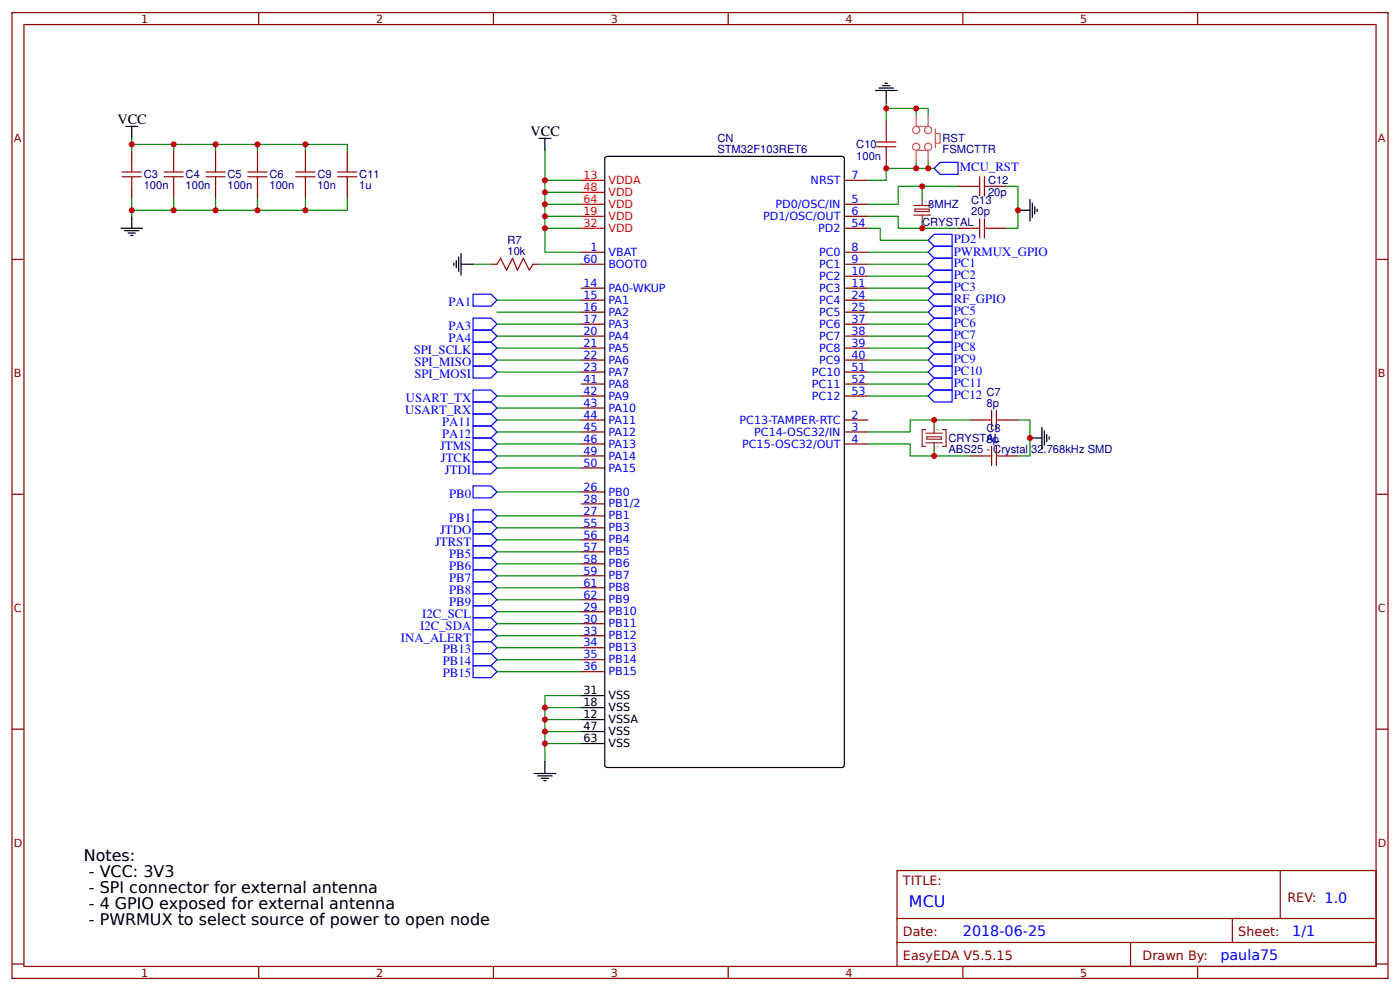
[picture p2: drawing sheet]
<svg xmlns="http://www.w3.org/2000/svg" width="309mm" height="219mm" viewBox="0 0 309 219" stroke-linecap="round" stroke-linejoin="round" font-family="sans-serif">
<g fill="none" stroke="#800" stroke-width=".26">
<path d="M2.6 2.8h304.1v213.2h-304.1zM5.3 5.4h298.7v208h-298.7zM57.1 2.8v2.6M109 2.8v2.6M160.9 2.8v2.6M212.7 2.8v2.6M264.6 2.8v2.6M29.1 33.2v2.7M38.4 33.2v2.7M47.6 33.2v2.7M56.9 33.2v2.7M67.5 33.2v2.7"/>
<path d="M76.7 33.2v2.7M186.5 39.8h5.3M195.8 26.6v2.6M195.8 34.5v2.7M2.6 57.3h2.7M29.1 41.1v2.7M38.4 41.1v2.7M47.6 41.1v2.7M56.9 41.1v2.7M67.5 41.1v2.7M76.7 41.1v2.7M108.5 58.3h1.3"/>
<path d="M117.7 58.3h1.4M128.3 55.7h5.3M128.3 58.3h5.3M186.5 55.7h5.3M186.5 58.3h5.3M186.5 45.1h5.3M186.5 47.8h5.3M186.5 50.4h5.3M211.7 50.4h2.6M211.7 41.1h2.6M219.6 50.4h2.6M219.6 41.1h2.6"/>
<path d="M304 57.3h2.7M128.3 63.6h5.3M128.3 66.3h5.3M128.3 68.9h5.3M128.3 71.6h5.3M128.3 74.2h5.3M128.3 76.9h5.3M128.3 79.5h5.3M186.5 63.6h5.3M186.5 66.3h5.3M186.5 68.9h5.3M186.5 71.6h5.3"/>
<path d="M186.5 74.2h5.3M186.5 76.9h5.3M186.5 79.5h5.3M186.5 61h5.3M128.3 82.2h5.3M128.3 84.8h5.3M128.3 87.4h5.3M128.3 90.1h5.3M128.3 92.7h5.3M128.3 95.4h5.3M128.3 98h5.3M186.5 82.2h5.3"/>
<path d="M186.5 84.8h5.3M186.5 87.4h5.3M186.5 92.7h5.3M186.5 95.4h5.3M186.5 98h5.3M214.3 92.7h2.7M222.2 92.7h2.7M2.6 109.1h2.7M128.3 100.7h5.3M128.3 103.3h5.3M128.3 108.6h5.3M128.3 111.3h5.3"/>
<path d="M128.3 113.9h5.3M128.3 116.5h5.3M128.3 119.2h5.3M214.3 100.7h2.7M222.2 100.7h2.7M304 109.1h2.7M128.3 121.8h5.3M128.3 124.5h5.3M128.3 127.1h5.3M128.3 129.8h5.3M128.3 132.4h5.3M128.3 135.1h5.3"/>
<path d="M128.3 137.7h5.3M128.3 140.4h5.3M128.3 143h5.3M128.3 145.7h5.3M128.3 148.3h5.3M2.6 161h2.7M304 161h2.7M198.2 192.2h105.8v21.2h-105.8zM282.8 192.2v10.6M2.6 212.9h2.7M57.1 213.4v2.6M109 213.4v2.6"/>
<path d="M160.9 213.4v2.6M198.2 202.8h105.8M198.2 208.1h105.8M212.7 213.4v2.6M249.8 208.1v5.3M264.6 213.4v2.6M272.3 202.8v5.3M304 212.9h2.7"/>
</g>
<path d="M128.3 39.8h5.3M128.3 42.5h5.3M128.3 45.1h5.3M128.3 47.8h5.3M128.3 50.4h5.3" fill="none" stroke="#f00" stroke-width=".26"/>
<g fill="none" stroke="#000" stroke-width=".26">
<path d="M193.4 20h4.8M194.2 19.4h3.2M195 18.9h1.6M195.5 18.4h.6M195.8 20v2.6M27.8 27.9h2.6M29.1 27.9v2.7M119.1 30.6h2.6M120.4 30.6v2.6M133.9 34.6l52.1-.1 .5 .3v134.1l-.2 .5-52.2 .1-.4-.3-.1-134.1zM26.7 50.4h4.8M27.5 50.9h3.2"/>
<path d="M28.3 51.5h1.6M28.8 52h.6M29.1 47.8v2.6M100.3 58.1v.5M100.8 57.5v1.6M101.3 56.8v3.1M101.9 58.3h2.6M101.9 56v4.7M224.9 46.4h2.6M227.5 44.1v4.7M228.1 44.8v3.2M228.6 45.6v1.6"/>
<path d="M229.1 46.2v.5M227.5 96.7h2.7M230.2 94.3v4.8M230.7 95.1v3.2M231.2 95.9v1.6M231.8 96.4v.6M128.3 153.6h5.3M128.3 156.2h5.3M128.3 158.9h5.3M118 170.8h4.8M118.8 171.3h3.2M119.6 171.8h1.6"/>
<path d="M120.1 172.4h.5M120.4 168.1v2.7M128.3 161.5h5.3M128.3 164.2h5.3"/>
</g>
<g fill="none" stroke="#080" stroke-width=".26">
<path d="M29.1 33.2v-1.3h27.8v1.3M29.1 30.6v1.3M38.4 31.9v1.3M47.6 31.9v1.3M56.9 31.9h10.6v1.3M67.5 31.9h9.2v1.3M120.4 33.2v6.6h7.9M120.4 39.8v2.7h7.9M195.8 23.9h9.3v1.4M195.8 22.6v4M202.4 23.9v1.4M202.4 35.9v1.3"/>
<path d="M205.1 35.9v1.3h-9.3v2.6h-4M205.1 37.2h1.3M29.1 43.8v2.6h27.8v-2.6M29.1 46.4v1.4M38.4 43.8v2.6M47.6 43.8v2.6M67.5 43.8v2.6h-10.6M76.7 43.8v2.6h-9.2M104.5 58.3h4M119.1 58.3h9.2M120.4 42.5v2.6h7.9M120.4 45.1v2.7h7.9"/>
<path d="M120.4 47.8v2.6h7.9M120.4 50.4v5.3h7.9M191.8 47.8h6.6v2.6h13.3M191.8 50.4h2.7v2.6h10.6M191.8 58.3h13.3M191.8 55.7h13.3M203.7 41.1v2.7M203.7 49.1v1.3M211.7 41.1h-13.3v4h-6.6M222.2 41.1h2.7v9.3h-2.7M109.8 76.9h18.5M109.8 79.5h18.5"/>
<path d="M109.8 68.9h18.5M109.8 74.2h18.5M109.8 66.3h18.5M109.8 71.6h18.5M191.8 76.9h13.3M191.8 79.5h13.3M191.8 61h13.3M191.8 63.6h13.3M191.8 68.9h13.3M191.8 74.2h13.3M191.8 66.3h13.3M191.8 71.6h13.3"/>
<path d="M109.8 82.2h18.5M109.8 98h18.5M109.8 87.4h18.5M109.8 90.1h18.5M109.8 92.7h18.5M109.8 95.4h18.5M191.8 98h9.3v2.7h5.3M191.8 82.2h13.3M191.8 87.4h13.3M191.8 84.8h13.3M206.4 99.4v1.3h7.9M206.4 92.7v1.4"/>
<path d="M214.3 92.7h-13.2v2.7h-9.3M224.9 92.7h2.6v8h-2.6M109.8 100.7h18.5M109.8 103.3h18.5M109.8 116.5h18.5M109.8 119.2h18.5M109.8 113.9h18.5M109.8 108.6h18.5M109.8 135.1h18.5M109.8 137.7h18.5M109.8 121.8h18.5M109.8 124.5h18.5"/>
<path d="M109.8 127.1h18.5M109.8 129.8h18.5M109.8 132.4h18.5M109.8 143h18.5M109.8 145.7h18.5M109.8 148.3h18.5M109.8 140.4h18.5M120.4 156.2h7.9M120.4 158.9h7.9M128.3 153.6h-7.9v14.5M120.4 161.5h7.9M120.4 164.2h7.9"/>
</g>
<g fill="none" stroke="#00f" stroke-width=".26">
<path d="M206.4 37.2l1.3-1.3h4v2.6h-4zM205.1 58.3l1.3-1.3h3.9v2.7h-3.9zM205.1 55.7l1.3-1.3h3.9v2.6h-3.9zM206.4 51.7h3.9v2.7h-3.9l-1.3-1.4zM104.5 75.5h4l1.3 1.4-1.3 1.3h-4zM104.5 78.2h4l1.3 1.3-1.3 1.3h-4zM104.5 65h4l1.3 1.3-1.3 1.3h-4zM104.5 70.2h4l1.3 1.4-1.3 1.3h-4zM104.5 72.9h4l1.3 1.3-1.3 1.3h-4zM205.1 66.3l1.3-1.3h3.9v2.6h-3.9zM205.1 61l1.3-1.3h3.9v2.6h-3.9zM205.1 63.6l1.3-1.3h3.9v2.7h-3.9z"/>
<path d="M205.1 74.2l1.3-1.3h3.9v2.6h-3.9zM206.4 67.6h3.9v2.6h-3.9l-1.3-1.3zM206.4 75.5h3.9v2.7h-3.9l-1.3-1.3zM206.4 78.2h3.9v2.6h-3.9l-1.3-1.3zM206.4 70.2h3.9v2.7h-3.9l-1.3-1.3zM104.5 80.8h4l1.3 1.4-1.3 1.3h-4zM104.5 96.7h4l1.3 1.3-1.3 1.4h-4zM104.5 99.4h4l1.3 1.3-1.3 1.3h-4zM104.5 86.1h4l1.3 1.3-1.3 1.4h-4zM104.5 88.8h4l1.3 1.3-1.3 1.3h-4zM104.5 91.4h4l1.3 1.3-1.3 1.4h-4zM104.5 94.1h4l1.3 1.3-1.3 1.3h-4z"/>
<path d="M205.1 82.2l1.3-1.4h3.9v2.7h-3.9zM206.4 83.5h3.9v2.6h-3.9l-1.3-1.3zM206.4 86.1h3.9v2.7h-3.9l-1.3-1.4zM104.5 102h4l1.3 1.3-1.3 1.3h-4zM104.5 115.2h4l1.3 1.3-1.3 1.4h-4zM104.5 117.9h4l1.3 1.3-1.3 1.3h-4zM104.5 112.6h4l1.3 1.3-1.3 1.3h-4zM104.5 107.3h4l1.3 1.3-1.3 1.3h-4zM104.5 133.7h4l1.3 1.4-1.3 1.3h-4zM104.5 136.4h4l1.3 1.3-1.3 1.3h-4zM104.5 139h4l1.3 1.4-1.3 1.3h-4zM104.5 120.5h4l1.3 1.3-1.3 1.4h-4z"/>
<path d="M104.5 123.2h4l1.3 1.3-1.3 1.3h-4zM104.5 125.8h4l1.3 1.3-1.3 1.4h-4zM104.5 128.5h4l1.3 1.3-1.3 1.3h-4zM104.5 131.1h4l1.3 1.3-1.3 1.3h-4zM104.5 141.7h4l1.3 1.3-1.3 1.3h-4zM104.5 144.3h4l1.3 1.4-1.3 1.3h-4zM104.5 147h4l1.3 1.3-1.3 1.3h-4z"/>
</g>
<g fill="none" stroke="#a00000" stroke-width=".26">
<path d="M27 39h4.2M27 38h4.2M29.1 35.9v2.1M29.1 39v2.1M36.2 39h4.3M36.2 38h4.3M38.4 35.9v2.1M38.4 39v2.1M45.5 39h4.2M45.5 38h4.2M47.6 35.9v2.1M47.6 39v2.1"/>
<path d="M54.8 39h4.2M54.8 38h4.2M56.9 35.9v2.1M56.9 39v2.1M65.4 39h4.2M65.4 38h4.2M67.5 35.9v2.1M67.5 39v2.1M74.6 39h4.2M74.6 38h4.2M76.7 35.9v2.1M76.7 39v2.1"/>
<path d="M193.7 32.4h4.2M193.7 31.4h4.2M195.8 29.2v2.2M195.8 32.4v2.1M216.4 39v4.3M217.5 39v4.3M109.8 58.3l.8-1.3 1.3 2.7 1.3-2.7 1.1 2.7 1.3-2.7 1.3 2.7 .8-1.4M214.3 41.1h2.1M214.3 50.4h2.1M216.4 48.3v4.2M217.5 48.3v4.2M217.5 41.1h2.1"/>
<path d="M217.5 50.4h2.1M217 92.7h2.1M219.1 90.6v4.3M219.1 98.6v4.2M220.1 92.7h2.1M220.1 90.6v4.3M220.1 98.6v4.2M217 100.7h2.1M220.1 100.7h2.1"/>
</g>
<path d="M201.9 45.4h3.7M201.9 47.5h3.7M202.1 46.2h3.2v.5h-3.2zM203.7 43.8v1.6M203.7 47.5v1.6M204.5 95.6h3.7M204.5 97.8h3.7M204.5 94.9h-.8v3.7h.8M204.8 96.4h3.2v.6h-3.2zM206.4 94.1v1.5M206.4 97.8v1.6M208.2 94.9h.8v3.7h-.8" fill="none" stroke="#8d2323" stroke-width=".26"/>
<g fill="none" stroke="#d54e53" stroke-width=".26">
<path d="M202.4 25.3v2.6h2.7v-2.6M202.4 35.9v-2.7h2.7v2.7M206.6 29.5h1.1v2.1h-1.1M206.6 28.4v4.3"/>
<circle cx="202.4" cy="28.7" r=".79"/>
<circle cx="202.4" cy="32.4" r=".79"/>
<circle cx="205.1" cy="28.7" r=".79"/>
<circle cx="205.1" cy="32.4" r=".79"/>
</g>
<g fill="#c00">
<circle cx="202.4" cy="23.9" r=".66"/>
<circle cx="203.7" cy="41.1" r=".66"/>
<circle cx="195.8" cy="37.2" r=".66"/>
<circle cx="205.1" cy="37.2" r=".66"/>
<circle cx="203.7" cy="50.4" r=".66"/>
<circle cx="206.4" cy="92.7" r=".66"/>
<circle cx="67.5" cy="46.4" r=".66"/>
<circle cx="56.9" cy="46.4" r=".66"/>
<circle cx="120.4" cy="161.5" r=".66"/>
<circle cx="120.4" cy="156.2" r=".66"/>
<circle cx="120.4" cy="47.8" r=".66"/>
<circle cx="38.4" cy="31.9" r=".66"/>
<circle cx="47.6" cy="46.4" r=".66"/>
<circle cx="38.4" cy="46.4" r=".66"/>
<circle cx="47.6" cy="31.9" r=".66"/>
<circle cx="120.4" cy="39.8" r=".66"/>
<circle cx="120.4" cy="42.5" r=".66"/>
<circle cx="120.4" cy="45.1" r=".66"/>
<circle cx="120.4" cy="50.4" r=".66"/>
<circle cx="120.4" cy="158.9" r=".66"/>
<circle cx="120.4" cy="164.2" r=".66"/>
<circle cx="29.1" cy="31.9" r=".66"/>
<circle cx="56.9" cy="31.9" r=".66"/>
<circle cx="227.5" cy="96.7" r=".66"/>
<circle cx="29.1" cy="46.4" r=".66"/>
<circle cx="67.5" cy="31.9" r=".66"/>
<circle cx="206.4" cy="100.7" r=".66"/>
<circle cx="224.9" cy="46.4" r=".66"/>
<circle cx="195.8" cy="23.9" r=".66"/>
<circle cx="202.4" cy="37.2" r=".66"/>
</g>
<g font-size="3.5">
<text x="18.5" y="190.1">Notes:</text>
<text x="19.6" y="193.6">- VCC: 3V3</text>
<text x="19.6" y="197.2">- SPI connector for external antenna</text>
<text x="19.6" y="200.7">- 4 GPIO exposed for external antenna</text>
<text x="19.6" y="204.2">- PWRMUX to select source of power to open node</text>
</g>
<text font-size="3.5" fill="#00f" x="200.8" y="200.2">MCU</text>
<g font-size="3.2">
<text x="25.9" y="27.4">VCC</text>
<text x="117.2" y="30">VCC</text>
</g>
<g font-size="3.2" fill="#00f">
<text x="212.7" y="206.8">2018-06-25</text>
<text x="285.5" y="206.8">1/1</text>
<text x="269.6" y="212.1">paula75</text>
</g>
<g font-size="2.8" fill="#00f">
<text x="212.1" y="37.8">MCU_RST</text>
<text x="210.7" y="53.6">PD2</text>
<text x="210.7" y="58.9">PC1</text>
<text x="210.7" y="56.5">PWRMUX_GPIO</text>
<text x="210.7" y="61.6">PC2</text>
<text x="210.7" y="64.2">PC3</text>
<text x="99.1" y="67.6">PA1</text>
<text x="210.7" y="66.8">RF_GPIO</text>
<text x="210.7" y="69.5">PC5</text>
<text x="99.1" y="72.9">PA3</text>
<text x="99.1" y="75.5">PA4</text>
<text x="210.7" y="74.9">PC7</text>
<text x="210.7" y="77.5">PC8</text>
<text x="210.7" y="72.2">PC6</text>
<text x="91.4" y="78.2">SPI_SCLK</text>
<text x="91.6" y="80.8">SPI_MISO</text>
<text x="91.6" y="83.5">SPI_MOSI</text>
<text x="210.7" y="80.2">PC9</text>
<text x="210.7" y="82.8">PC10</text>
<text x="89.7" y="88.8">USART_TX</text>
<text x="210.7" y="85.5">PC11</text>
<text x="210.7" y="88.1">PC12</text>
<text x="89.5" y="91.4">USART_RX</text>
<text x="97.7" y="94">PA11</text>
<text x="97.2" y="99.4">JTMS</text>
<text x="97.4" y="102">JTCK</text>
<text x="97.7" y="96.7">PA12</text>
<text x="98.3" y="104.6">JTDI</text>
<text x="99.2" y="109.9">PB0</text>
<text x="97.2" y="117.9">JTDO</text>
<text x="99.2" y="115.2">PB1</text>
<text x="96.1" y="120.5">JTRST</text>
<text x="99.2" y="123.1">PB5</text>
<text x="99.2" y="125.8">PB6</text>
<text x="99.2" y="128.4">PB7</text>
<text x="99.2" y="131.1">PB8</text>
<text x="93.3" y="136.4">I2C_SCL</text>
<text x="99.2" y="133.7">PB9</text>
<text x="88.6" y="141.7">INA_ALERT</text>
<text x="92.8" y="139">I2C_SDA</text>
<text x="97.8" y="144.3">PB13</text>
<text x="97.8" y="146.9">PB14</text>
<text x="97.8" y="149.6">PB15</text>
</g>
<g font-size="2.8" fill="#800">
<text x="199.5" y="195.4">TITLE:</text>
<text x="284.4" y="199.1">REV: 1.0</text>
<text x="199.5" y="206.8">Date:</text>
<text x="273.6" y="206.8">Sheet:</text>
<text x="199.5" y="212.1">EasyEDA V5.5.15</text>
<text x="252.4" y="212.1">Drawn By:</text>
</g>
<g font-size="2.5" fill="#800">
<text x="31.2" y="5">1</text>
<text x="83.1" y="5">2</text>
<text x="134.9" y="5">3</text>
<text x="186.8" y="5">4</text>
<text x="238.7" y="5">5</text>
<text x="3" y="31.4">A</text>
<text x="304.4" y="31.4">A</text>
<text x="3" y="83.2">B</text>
<text x="304.4" y="83.2">B</text>
<text x="3" y="135.1">C</text>
<text x="304.4" y="135.1">C</text>
<text x="3" y="186.9">D</text>
<text x="304.4" y="186.9">D</text>
<text x="31.2" y="215.6">1</text>
<text x="83.1" y="215.6">2</text>
<text x="134.9" y="215.6">3</text>
<text x="186.8" y="215.6">4</text>
<text x="238.7" y="215.6">5</text>
</g>
<g font-size="2.5" fill="#000080">
<text x="158.5" y="33.7">STM32F103RET6</text>
<text x="158.5" y="31.4">CN</text>
<text x="189.2" y="35.4">100n</text>
<text x="189.2" y="32.8">C10</text>
<text x="208.2" y="33.8">FSMCTTR</text>
<text x="208.2" y="31.4">RST</text>
<text x="31.7" y="41.8">100n</text>
<text x="31.7" y="39.3">C3</text>
<text x="41" y="41.8">100n</text>
<text x="41" y="39.3">C4</text>
<text x="50.3" y="41.8">100n</text>
<text x="50.3" y="39.3">C5</text>
<text x="59.5" y="41.8">100n</text>
<text x="59.5" y="39.3">C6</text>
<text x="70.1" y="41.8">10n</text>
<text x="70.1" y="39.3">C9</text>
<text x="79.4" y="41.8">1u</text>
<text x="79.4" y="39.3">C11</text>
<text x="218.3" y="40.7">C12</text>
<text x="205.1" y="46">8MHZ</text>
<text x="214.6" y="47.5">20p</text>
<text x="214.6" y="45.1">C13</text>
<text x="218.3" y="43.4">20p</text>
<text x="112.1" y="53.8">R7</text>
<text x="203.7" y="50">CRYSTAL</text>
<text x="112.1" y="56.2">10k</text>
<text x="218" y="89.8">8p</text>
<text x="218" y="87.4">C7</text>
<text x="218" y="95.4">C8</text>
<text x="209.5" y="99.9">ABS25 - Crystal 32.768kHz SMD</text>
<text x="209.5" y="97.6">CRYSTAL</text>
<text x="218" y="97.8">8p</text>
</g>
<g font-size="2.5" fill="#f00">
<text x="128.9" y="39.6">13</text>
<text x="134.4" y="40.6">VDDA</text>
<text x="128.9" y="42.2">48</text>
<text x="128.9" y="44.8">64</text>
<text x="128.9" y="47.5">19</text>
<text x="134.4" y="43.3">VDD</text>
<text x="134.4" y="45.9">VDD</text>
<text x="128.9" y="50.1">32</text>
<text x="134.4" y="48.6">VDD</text>
<text x="134.4" y="51.2">VDD</text>
</g>
<g font-size="2.5" fill="#00f">
<text x="179.1" y="40.6">NRST</text>
<text x="188.1" y="39.6">7</text>
<text x="171.3" y="45.9">PD0/OSC/IN</text>
<text x="188.1" y="44.8">5</text>
<text x="188.1" y="47.5">6</text>
<text x="168.6" y="48.6">PD1/OSC/OUT</text>
<text x="180.8" y="51.2">PD2</text>
<text x="188.1" y="50.1">54</text>
<text x="128.9" y="58.1">60</text>
<text x="130.5" y="55.4">1</text>
<text x="134.4" y="56.5">VBAT</text>
<text x="134.4" y="59.1">BOOT0</text>
<text x="180.9" y="56.5">PC0</text>
<text x="180.9" y="59.1">PC1</text>
<text x="188.1" y="55.4">8</text>
<text x="188.1" y="58.1">9</text>
<text x="128.9" y="63.4">14</text>
<text x="134.4" y="64.4">PA0-WKUP</text>
<text x="180.9" y="61.8">PC2</text>
<text x="180.9" y="64.4">PC3</text>
<text x="188.1" y="60.7">10</text>
<text x="188.1" y="63.4">11</text>
<text x="128.9" y="66">15</text>
<text x="128.9" y="68.7">16</text>
<text x="128.9" y="71.3">17</text>
<text x="134.4" y="67.1">PA1</text>
<text x="134.4" y="69.7">PA2</text>
<text x="180.9" y="67.1">PC4</text>
<text x="180.9" y="69.7">PC5</text>
<text x="188.1" y="66">24</text>
<text x="188.1" y="68.7">25</text>
<text x="188.1" y="71.3">37</text>
<text x="128.9" y="74">20</text>
<text x="128.9" y="76.6">21</text>
<text x="134.4" y="72.4">PA3</text>
<text x="134.4" y="75">PA4</text>
<text x="134.4" y="77.7">PA5</text>
<text x="180.9" y="72.4">PC6</text>
<text x="180.9" y="75">PC7</text>
<text x="180.9" y="77.7">PC8</text>
<text x="188.1" y="74">38</text>
<text x="188.1" y="76.6">39</text>
<text x="128.9" y="79.2">22</text>
<text x="128.9" y="81.9">23</text>
<text x="134.4" y="80.3">PA6</text>
<text x="134.4" y="82.9">PA7</text>
<text x="179.4" y="82.9">PC10</text>
<text x="180.9" y="80.3">PC9</text>
<text x="188.1" y="79.2">40</text>
<text x="188.1" y="81.9">51</text>
<text x="128.9" y="84.5">41</text>
<text x="128.9" y="87.2">42</text>
<text x="128.9" y="89.8">43</text>
<text x="134.4" y="85.6">PA8</text>
<text x="134.4" y="88.2">PA9</text>
<text x="179.4" y="85.6">PC11</text>
<text x="179.4" y="88.2">PC12</text>
<text x="188.1" y="84.5">52</text>
<text x="188.1" y="87.2">53</text>
<text x="128.9" y="92.5">44</text>
<text x="128.9" y="95.1">45</text>
<text x="134.4" y="90.9">PA10</text>
<text x="134.4" y="93.5">PA11</text>
<text x="163.4" y="93.5">PC13-TAMPER-RTC</text>
<text x="188.1" y="92.5">2</text>
<text x="188.1" y="95.1">3</text>
<text x="128.9" y="97.8">46</text>
<text x="128.9" y="100.4">49</text>
<text x="134.4" y="96.2">PA12</text>
<text x="134.4" y="98.8">PA13</text>
<text x="134.4" y="101.5">PA14</text>
<text x="163.9" y="98.8">PC15-OSC32/OUT</text>
<text x="166.6" y="96.2">PC14-OSC32/IN</text>
<text x="188.1" y="97.8">4</text>
<text x="128.9" y="103.1">50</text>
<text x="134.4" y="104.1">PA15</text>
<text x="128.9" y="108.3">26</text>
<text x="128.9" y="111">28</text>
<text x="128.9" y="113.6">27</text>
<text x="134.4" y="109.4">PB0</text>
<text x="134.4" y="112.1">PB1/2</text>
<text x="128.9" y="116.3">55</text>
<text x="128.9" y="118.9">56</text>
<text x="134.4" y="114.7">PB1</text>
<text x="134.4" y="117.3">PB3</text>
<text x="134.4" y="120">PB4</text>
<text x="128.9" y="121.6">57</text>
<text x="128.9" y="124.2">58</text>
<text x="134.4" y="122.6">PB5</text>
<text x="134.4" y="125.3">PB6</text>
<text x="128.9" y="126.9">59</text>
<text x="128.9" y="129.5">61</text>
<text x="134.4" y="127.9">PB7</text>
<text x="134.4" y="130.6">PB8</text>
<text x="128.9" y="132.2">62</text>
<text x="128.9" y="134.8">29</text>
<text x="128.9" y="137.5">30</text>
<text x="134.4" y="133.2">PB9</text>
<text x="134.4" y="135.9">PB10</text>
<text x="128.9" y="140.1">33</text>
<text x="128.9" y="142.7">34</text>
<text x="134.4" y="138.5">PB11</text>
<text x="134.4" y="141.2">PB12</text>
<text x="134.4" y="143.8">PB13</text>
<text x="128.9" y="145.4">35</text>
<text x="128.9" y="148">36</text>
<text x="134.4" y="146.4">PB14</text>
<text x="134.4" y="149.1">PB15</text>
</g>
<g font-size="2.5">
<text x="128.9" y="153.3">31</text>
<text x="128.9" y="156">18</text>
<text x="134.4" y="154.4">VSS</text>
<text x="128.9" y="158.6">12</text>
<text x="128.9" y="161.3">47</text>
<text x="134.4" y="157">VSS</text>
<text x="134.4" y="159.7">VSSA</text>
<text x="128.9" y="163.9">63</text>
<text x="134.4" y="162.3">VSS</text>
<text x="134.4" y="165">VSS</text>
</g>
<g font-size=".8" fill="#238d23">
<text x="204.8" y="44.8" transform="rotate(-90 204.8 44.8)">2</text>
<text x="204.8" y="48.6" transform="rotate(-90 204.8 48.6)">1</text>
<text x="207.4" y="95.2" transform="rotate(-90 207.4 95.2)">2</text>
<text x="207.4" y="98.9" transform="rotate(-90 207.4 98.9)">1</text>
</g>
</svg>
